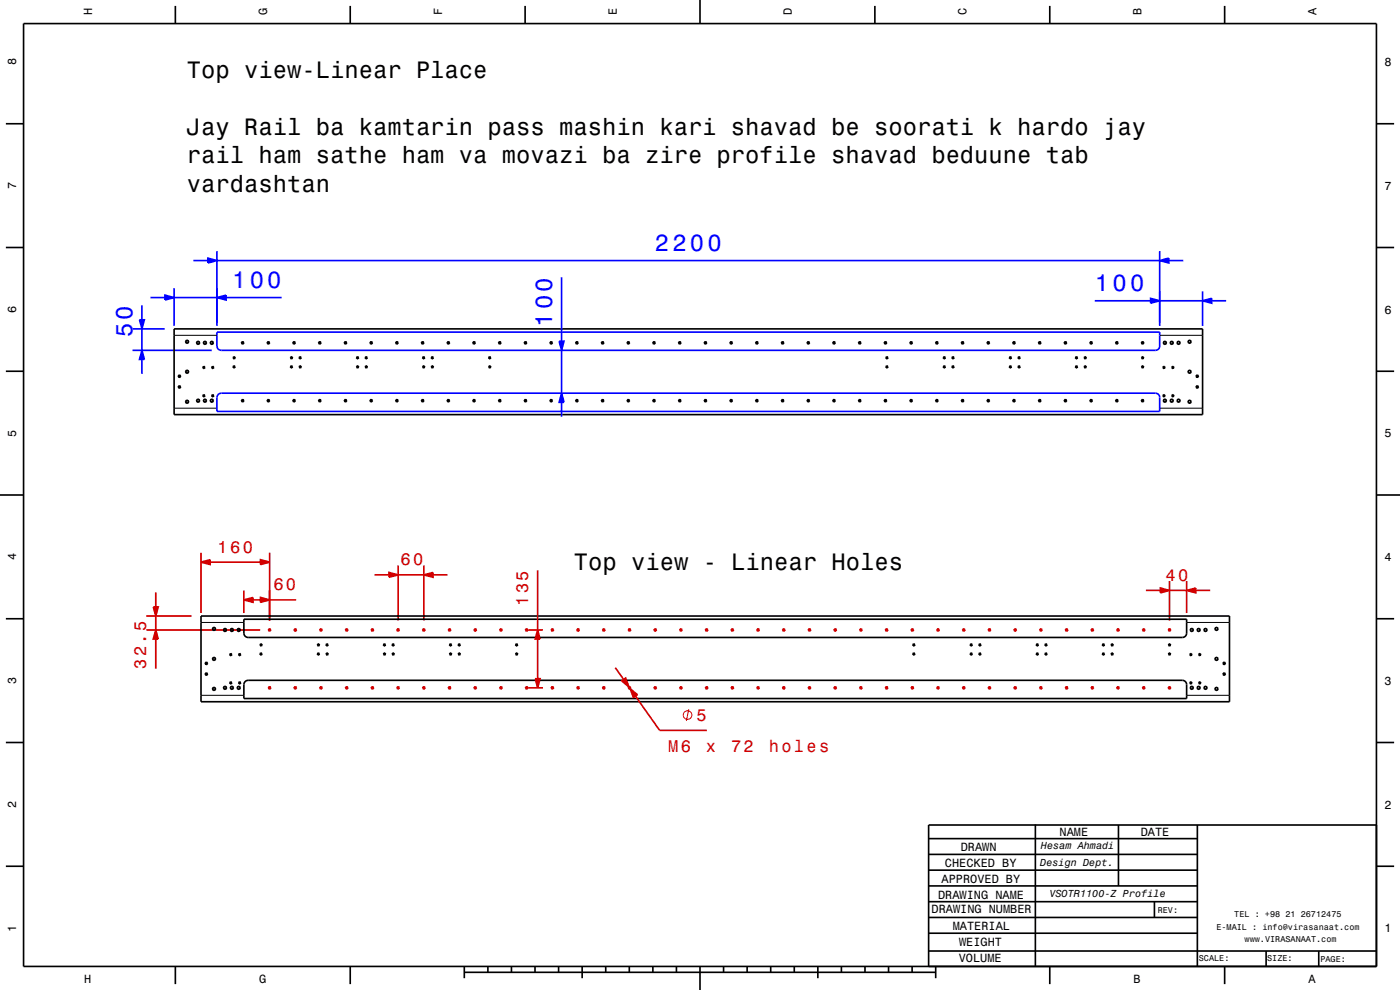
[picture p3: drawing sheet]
<svg xmlns="http://www.w3.org/2000/svg" width="297mm" height="210mm" viewBox="0 0 297 210" stroke-linecap="round" stroke-linejoin="round" font-family="sans-serif">
<path d="M46 53.3v15.8M246 53.3v15.8M28.1 74.3h16.8M28.1 69.8h6.8M36.9 61.1v8M46 70.4h200v3l-.2 .6-.7 .3h-198.2l-.6-.2-.2-.5zM255.1 61.8v7.3M46.3 83.7l.6-.3h198.2l.6 .2 .3 .5v3.2h-200v-3z" fill="none" stroke="#00f" stroke-width=".35"/>
<g fill="none" stroke="#d20000" stroke-width=".35">
<path d="M42.6 117.2v12.8M57.2 117.2v14.4M84.5 119.9v11.7M89.9 119.9v11.7M31 133.6h24.2M31 130.7h9.6M51.7 125.3v4.7M57.1 133.4l.3 .2-.1 .2h-.3zM62.5 133.4l.4 .2-.2 .2h-.2zM68 133.4l.3 .2-.1 .2h-.2zM73.5 133.4l.3 .2-.2 .2h-.2l-.1-.2zM78.9 133.4l.3 .2-.1 .2h-.2l-.1-.2z"/>
<path d="M84.4 133.4l.3 .2-.2 .2h-.2l-.1-.2zM89.8 133.4l.3 .2-.1 .2h-.2zM95.3 133.4l.3 .2-.2 .2h-.2zM100.7 133.4l.4 .2-.2 .2h-.2zM106.2 133.4l.3 .2-.1 .2h-.3v-.2zM111.6 133.4l.4 .2-.2 .2h-.2l-.1-.2zM112.1 133.6h3.1M117.1 133.4l.3 .2-.1 .2h-.3zM122.5 133.4l.4 .2-.2 .2h-.2zM128 133.4l.3 .2-.1 .2h-.2zM133.5 133.4l.3 .2-.2 .2h-.2zM138.9 133.4l.3 .2-.1 .2h-.2l-.1-.2z"/>
<path d="M144.4 133.4l.3 .2-.2 .2h-.2l-.1-.2zM149.8 133.4l.3 .2-.1 .2h-.2zM155.3 133.4l.3 .2-.2 .2h-.2zM160.7 133.4l.4 .2-.2 .2h-.2zM166.2 133.4l.3 .2-.1 .2h-.3zM171.6 133.4l.4 .2-.2 .2h-.2l-.1-.2zM177.1 133.4l.3 .2-.1 .2h-.3v-.2zM182.5 133.4l.4 .2-.2 .2h-.2zM188 133.4l.3 .2-.1 .2h-.2zM193.5 133.4l.3 .2-.2 .2h-.2zM198.9 133.4l.3 .2-.1 .2h-.2l-.1-.2zM204.4 133.4l.3 .2-.2 .2h-.2l-.1-.2z"/>
<path d="M209.8 133.4l.3 .2-.1 .2h-.2l-.1-.2zM215.3 133.4l.3 .2-.2 .2h-.2zM220.7 133.4l.4 .2-.2 .2h-.2zM226.2 133.4l.3 .2-.1 .2h-.3zM231.6 133.4l.4 .2-.2 .2h-.2l-.1-.2zM237.1 133.4l.3 .2-.1 .2h-.3v-.2zM242.5 133.4l.4 .2-.2 .2h-.2l-.1-.2zM248 133.4l.2 .1v.3l-.3-.2zM248.1 123.2v8.4M251.7 123.2v6.8M57.1 145.7h.2l.1 .2-.1 .2h-.3zM62.5 145.7h.3l.1 .2-.2 .2h-.2z"/>
<path d="M68 145.7h.2l.1 .2-.1 .2h-.2zM73.5 145.7h.2l.1 .2-.2 .2h-.2l-.1-.2zM78.9 145.7h.2l.1 .2-.1 .2h-.2l-.1-.2zM84.4 145.7h.2l.1 .2-.2 .2h-.2l-.1-.2zM89.8 145.7h.2l.1 .2-.1 .2h-.2zM95.3 145.7h.2l.1 .2-.2 .2h-.2zM100.7 145.7h.2l.2 .2-.2 .2h-.2zM106.2 145.7h.2l.1 .2-.1 .2h-.3v-.2zM111.6 145.7h.3l.1 .2-.2 .2h-.2l-.1-.2zM112.1 145.9h3.1M117.1 145.7h.2l.1 .2-.1 .2h-.3zM122.5 145.7h.3l.1 .2-.2 .2h-.2z"/>
<path d="M128 145.7h.2l.1 .2-.1 .2h-.2zM133.5 145.7h.2l.1 .2-.2 .2h-.2zM138.9 145.7h.2l.1 .2-.1 .2h-.2l-.1-.2zM144.4 145.7h.2l.1 .2-.2 .2h-.2l-.1-.2zM149.8 145.7h.2l.1 .2-.1 .2h-.2zM155.3 145.7h.2l.1 .2-.2 .2h-.2zM160.7 145.7h.2l.2 .2-.2 .2h-.2zM166.2 145.7h.2l.1 .2-.1 .2h-.3zM171.6 145.7h.3l.1 .2-.2 .2h-.2l-.1-.2zM177.1 145.7h.2l.1 .2-.1 .2h-.3v-.2zM182.5 145.7h.3l.1 .2-.2 .2h-.2zM188 145.7h.2l.1 .2-.1 .2h-.2z"/>
<path d="M193.5 145.7h.2l.1 .2-.2 .2h-.2zM198.9 145.7h.2l.1 .2-.1 .2h-.2l-.1-.2zM204.4 145.7h.2l.1 .2-.2 .2h-.2l-.1-.2zM209.8 145.7h.2l.1 .2-.1 .2h-.2l-.1-.2zM215.3 145.7h.2l.1 .2-.2 .2h-.2zM220.7 145.7h.2l.2 .2-.2 .2h-.2zM226.2 145.7h.2l.1 .2-.1 .2h-.3zM231.6 145.7h.3l.1 .2-.2 .2h-.2l-.1-.2zM237.1 145.7h.2l.1 .2-.1 .2h-.3v-.2zM242.5 145.7h.3l.1 .2-.2 .2h-.2l-.1-.2zM248 145.7h.2l.1 .2-.1 .2h-.2z"/>
</g>
<g fill="none" stroke="#000" stroke-width=".35">
<path d="M5 5h287v200h-287zM37.2 1.3v3.7M74.3 1.3v3.7M111.4 1.3v3.7M148.5 0v5M185.6 1.3v3.7M222.7 1.3v3.7M259.8 1.3v3.7M1.2 26.3h3.8M292 26.3h3.8M1.2 52.5h3.8M292 52.5h3.8"/>
<path d="M1.2 78.8h3.8M36.9 69.8h218.2v18.1h-218.2zM38 79.6h.2l.1 .2-.2 .2h-.2zM43.1 77.8h.2l.1 .2-.2 .1-.1-.1zM45 77.8h.2l.1 .2-.2 .1-.1-.1zM49.5 75.8l.2-.1 .1 .1v.2l-.2 .1zM49.5 77.7l.2-.1 .1 .3-.2 .1-.1-.1zM51.4 72.5h.2l.1 .2-.1 .2h-.3zM56.8 72.5h.3l.1 .2-.2 .2h-.2l-.1-.2zM61.7 75.8l.1-.1 .2 .1v.2l-.2 .1zM61.7 77.7l.2-.1 .1 .3-.2 .1-.1-.1zM62.3 72.5h.2l.1 .2-.1 .2h-.3v-.2z"/>
<path d="M63.5 77.7l.2-.1 .2 .2-.1 .2h-.2zM63.5 75.8l.3-.1v.3l-.1 .1-.2-.1zM67.7 72.5h.3l.1 .2-.2 .2h-.2l-.1-.2zM73.2 72.5h.2l.1 .2-.1 .2h-.2zM75.7 77.7l.2-.1 .1 .2v.2h-.2zM75.7 75.8l.2-.1 .1 .3-.2 .1-.1-.1zM77.5 77.7l.2-.1 .2 .2-.1 .2h-.2zM77.6 75.8l.2-.1 .1 .3-.2 .1-.2-.1zM78.7 72.5h.2l.1 .2-.2 .2h-.2zM84.1 72.5h.2l.1 .2-.1 .2h-.2zM89.6 72.5h.2l.1 .2-.2 .2h-.2l-.1-.2zM89.7 77.7l.2-.1 .2 .2-.1 .2h-.2z"/>
<path d="M89.7 75.8l.2-.1 .1 .3-.1 .1-.2-.1zM91.5 77.7l.2-.1 .2 .2-.1 .2h-.2zM91.6 75.8l.2-.1 .1 .3-.2 .1-.2-.1zM95 72.5h.2l.1 .2-.1 .2h-.2l-.1-.2zM100.5 72.5h.2l.1 .2-.2 .2h-.2zM103.7 77.7l.2-.1 .2 .2-.1 .2h-.2zM103.8 75.8l.2-.1 .1 .3-.2 .1-.2-.1zM105.9 72.5h.2l.2 .2-.2 .2h-.2zM111.4 72.5h.2l.1 .2-.1 .2h-.3zM116.8 72.5h.3l.1 .2-.2 .2h-.2zM122.3 72.5h.2l.1 .2-.1 .2h-.3v-.2zM127.7 72.5h.3l.1 .2-.2 .2h-.2l-.1-.2z"/>
<path d="M133.2 72.5h.2l.1 .2-.1 .2h-.2zM138.7 72.5h.2l.1 .2-.2 .2h-.2zM144.1 72.5h.2l.1 .2-.1 .2h-.2zM149.6 72.5h.2l.1 .2-.2 .2h-.2zM155 72.5h.2l.1 .2-.1 .2h-.2l-.1-.2zM160.5 72.5h.2l.1 .2-.2 .2h-.2l-.1-.2zM165.9 72.5h.2l.2 .2-.2 .2h-.2zM171.4 72.5h.2l.1 .2-.1 .2h-.3zM176.8 72.5h.3l.1 .2-.2 .2h-.2zM182.3 72.5h.2l.1 .2-.1 .2h-.3v-.2zM187.7 72.5h.3l.1 .2-.2 .2h-.2l-.1-.2zM188 75.8l.2-.1 .1 .3-.2 .1-.1-.1z"/>
<path d="M188 77.7l.2-.1 .1 .3-.2 .1-.1-.1zM193.2 72.5h.2l.1 .2-.1 .2h-.2l-.1-.2zM198.7 72.5h.2l.1 .2-.2 .2h-.2zM200.2 75.8l.2-.1 .1 .3-.2 .1-.1-.1zM200.2 77.7l.2-.1 .1 .3-.2 .1-.1-.1zM202 75.8l.3-.1v.3l-.1 .1-.2-.1zM202 77.7l.3-.1v.3l-.1 .1-.2-.1zM204.1 72.5h.2l.1 .2-.1 .2h-.2zM209.6 72.5h.2l.1 .2-.2 .2h-.2zM214.2 75.8l.2-.1 .1 .3-.2 .1-.1-.1zM214.2 77.7l.2-.1 .1 .3-.2 .1-.1-.1zM215 72.5h.2l.1 .2-.1 .2h-.2l-.1-.2z"/>
<path d="M216.1 75.8l.2-.1 .1 .3-.2 .1-.2-.1zM216.1 77.7l.2-.1 .1 .3-.2 .1-.2-.1zM220.5 72.5h.2l.1 .2-.2 .2h-.2l-.1-.2zM225.9 72.5h.2l.2 .2-.2 .2h-.2l-.1-.2zM228.2 75.8l.2-.1 .1 .3-.1 .1-.2-.1zM228.2 77.7l.2-.1 .1 .3-.1 .1-.2-.1zM230 75.8l.2-.1 .2 .1-.1 .2-.2 .1zM230 77.7l.2-.1 .2 .2-.1 .2h-.2zM231.4 72.5h.2l.1 .2-.1 .2h-.3zM236.8 72.5h.3l.1 .2-.2 .2h-.2zM242.2 75.8l.2-.1 .2 .1-.1 .2-.2 .1zM242.2 77.7l.2-.1 .2 .2-.1 .2h-.2z"/>
<path d="M242.3 72.5h.2l.1 .2-.1 .2-.3-.2zM246.7 77.9l.2-.1 .2 .1-.1 .2h-.2zM248.6 77.9l.2-.1 .2 .1-.1 .2h-.2zM253.9 79.6h.2v.4l-.3-.2zM292 78.8h3.8M38 81.9l.3 .2-.2 .2h-.2zM43.1 83.8h.2l.1 .2-.2 .1-.1-.1zM45 83.8h.2l.1 .2-.2 .1-.1-.1zM51.4 84.8h.2l.1 .2-.1 .2-.3-.2zM56.8 84.8h.3l.1 .2-.2 .2-.3-.2zM62.3 84.8h.2l.1 .2-.1 .2-.3-.2zM67.7 84.8h.3l.1 .2-.2 .2-.3-.2z"/>
<path d="M73.2 84.8h.2l.1 .2-.1 .2-.3-.2zM78.7 84.8h.2l.1 .2-.2 .2-.3-.2zM84.1 84.8h.2l.1 .2-.1 .2-.3-.2zM89.6 84.8h.2l.1 .2-.2 .2-.3-.2zM95 84.8h.2l.1 .2-.1 .2-.3-.2zM100.5 84.8h.2l.1 .2-.2 .2h-.2zM105.9 84.8h.2l.2 .2-.2 .2-.3-.2zM111.4 84.8h.2l.1 .2-.1 .2-.3-.2zM116.8 84.8h.3l.1 .2-.2 .2-.3-.2zM122.3 84.8h.2l.1 .2-.1 .2-.3-.2zM127.7 84.8h.3l.1 .2-.2 .2-.3-.2zM133.2 84.8h.2l.1 .2-.1 .2h-.2z"/>
<path d="M138.7 84.8h.2l.1 .2-.2 .2-.3-.2zM144.1 84.8h.2l.1 .2-.1 .2-.3-.2zM149.6 84.8h.2l.1 .2-.2 .2-.3-.2zM155 84.8h.2l.1 .2-.1 .2-.3-.2zM160.5 84.8h.2l.1 .2-.2 .2-.3-.2zM165.9 84.8h.2l.2 .2-.2 .2h-.2zM171.4 84.8h.2l.1 .2-.1 .2-.3-.2zM176.8 84.8h.3l.1 .2-.2 .2-.3-.2zM182.3 84.8l.3 .2-.1 .2-.3-.2zM187.7 84.8h.3l.1 .2-.2 .2-.3-.2zM193.2 84.8h.2l.1 .2-.1 .2-.3-.2zM198.7 84.8h.2l.1 .2-.2 .2-.3-.2z"/>
<path d="M204.1 84.8h.2l.1 .2-.1 .2-.3-.2zM209.6 84.8h.2l.1 .2-.2 .2-.3-.2zM215 84.8h.2l.1 .2-.1 .2-.3-.2zM220.5 84.8h.2l.1 .2-.2 .2-.3-.2zM225.9 84.8h.2l.2 .2-.2 .2-.3-.2zM231.4 84.8h.2l.1 .2-.1 .2-.3-.2zM236.8 84.8h.3l.1 .2-.2 .2-.3-.2zM242.3 84.8h.2l.1 .2-.1 .2-.3-.2zM246.7 83.9l.2-.1 .2 .1-.1 .2h-.2zM248.6 83.9l.2-.1 .2 .1-.1 .2h-.2zM253.9 81.9h.2v.4h-.2l-.1-.2zM0 105h5"/>
<path d="M292 105h5M1.2 131.3h3.8M42.6 130.7h218.2v18.2h-218.2zM48.8 138.7h.2l.1 .2-.2 .1-.1-.1zM50.7 138.7h.2l.1 .2-.2 .1-.1-.1zM51.7 131.4h200v2.9l-.2 .6-.7 .3h-198.2l-.6-.2-.2-.4zM55.2 136.7l.2-.1 .2 .1-.1 .2-.2 .1zM55.2 138.6h.2l.1 .2-.1 .1-.2-.1zM67.4 136.7l.2-.1 .1 .1v.2l-.2 .1zM67.4 138.6h.2l.1 .2-.2 .1-.1-.1zM69.2 138.6l.2-.1 .2 .2-.1 .2h-.2zM69.3 136.7l.2-.1 .1 .3-.2 .1-.2-.1z"/>
<path d="M81.4 138.6l.2-.1 .1 .2v.2h-.2zM81.4 136.7l.2-.1 .1 .3-.2 .1-.1-.1zM83.2 138.6l.2-.1 .2 .2-.1 .2h-.2zM83.3 136.7l.2-.1 .1 .3-.2 .1-.2-.1zM95.4 138.6l.2-.1 .2 .2-.1 .2h-.2zM95.5 136.7l.2-.1 .1 .3-.2 .1-.2-.1zM97.3 138.6l.1-.1 .2 .2v.2h-.3zM97.3 136.7l.2-.1 .1 .3-.2 .1-.2-.1zM109.4 138.6l.2-.1 .2 .2-.1 .2h-.2zM109.5 136.7l.2-.1 .1 .3-.2 .1-.2-.1zM193.7 136.7l.3-.1v.3l-.1 .1-.2-.1zM193.7 138.6h.3v.2l-.1 .1-.2-.1z"/>
<path d="M205.9 136.7l.2-.1 .1 .3-.2 .1-.1-.1zM205.9 138.6h.2l.1 .2-.2 .1-.1-.1zM207.8 136.7l.2-.1 .1 .3-.2 .1-.2-.1zM207.8 138.6h.2l.1 .2-.2 .1-.2-.1zM219.9 136.7l.2-.1 .1 .3-.2 .1-.1-.1zM219.9 138.6h.2l.1 .2-.2 .1-.1-.1zM221.8 136.7l.2-.1 .1 .3-.2 .1-.2-.1zM221.8 138.6h.2l.1 .2-.2 .1-.2-.1zM234 136.7l.2-.1 .1 .3-.2 .1-.2-.1zM234 138.6h.2l.1 .2-.2 .1-.2-.1zM235.8 136.7l.1-.1 .2 .1v.2l-.3 .1zM235.8 138.6l.1-.1 .2 .2v.2h-.3z"/>
<path d="M247.9 136.7l.2-.1 .2 .1-.1 .2-.2 .1zM247.9 138.6l.2-.1 .2 .2-.1 .2h-.2zM252.5 138.8l.1-.1 .2 .1v.2h-.3zM254.3 138.8l.2-.1 .2 .1-.1 .2h-.2zM292 131.3h3.8M1.2 157.5h3.8M43.7 142.8l.3 .2-.1 .2h-.3zM43.7 140.5l.3 .2-.1 .2h-.3zM48.8 144.7h.2l.1 .2-.2 .1-.1-.1zM50.7 144.7h.2l.1 .2-.2 .1-.1-.1zM52 144.6l.6-.3h198.2l.6 .3 .3 .4v3.2h-200v-3zM252.5 144.8l.1-.1 .2 .1v.2h-.3z"/>
<path d="M254.3 144.8l.2-.1 .2 .1-.1 .2h-.2zM259.6 142.8l.3 .2-.1 .2h-.2l-.1-.2zM259.6 140.5h.2v.4l-.3-.2zM292 157.5h3.8M197 177.9h57M219.6 174.9v30M237.3 175v12.9M254 175v30M292 175h-95v30M1.2 183.8h3.8M197 181.2h57M197 184.6h57"/>
<path d="M197 187.9h57M197 191.3h57M197 194.6h57M197 198h57M244.9 191.3v3.3M292 183.8h3.8M37.2 205v3.8M74.3 205v3.8M98.5 206.3h100M98.5 205v2.5M103.5 205v1.3M108.5 205v1.3"/>
<path d="M113.5 205v1.3M118.5 205v1.3M123.5 205v2.5M128.5 205v1.3M133.5 205v1.3M138.5 205v1.3M143.5 205v1.3M148.5 205v5M153.5 205v1.3M158.5 205v1.3M163.5 205v1.3M168.5 205v1.3"/>
<path d="M173.5 205v2.5M178.5 205v1.3M183.5 205v1.3M188.5 205v1.3M193.5 205v1.3M197 201.7h95M198.5 205v2.5M222.7 205v3.8M259.8 205v3.8M268.6 201.7v3.3M279.8 201.8v3.2"/>
<circle cx="39.7" cy="72.5" r=".31"/>
<circle cx="39.7" cy="78.9" r=".31"/>
<circle cx="42" cy="72.7" r=".31"/>
<circle cx="43.5" cy="72.7" r=".31"/>
<circle cx="44.9" cy="72.7" r=".31"/>
<circle cx="247.1" cy="72.7" r=".31"/>
<circle cx="248.6" cy="72.7" r=".31"/>
<circle cx="250" cy="72.7" r=".31"/>
<circle cx="252.4" cy="72.5" r=".31"/>
<circle cx="252.4" cy="78.9" r=".31"/>
<circle cx="39.7" cy="85.2" r=".31"/>
<circle cx="42" cy="85" r=".31"/>
<circle cx="43.5" cy="85" r=".31"/>
<circle cx="44.9" cy="85" r=".31"/>
<circle cx="247.1" cy="85" r=".31"/>
<circle cx="248.6" cy="85" r=".31"/>
<circle cx="250" cy="85" r=".31"/>
<circle cx="252.4" cy="85.2" r=".31"/>
<circle cx="45.4" cy="139.8" r=".31"/>
<circle cx="45.4" cy="133.4" r=".31"/>
<circle cx="47.7" cy="133.6" r=".31"/>
<circle cx="49.2" cy="133.6" r=".31"/>
<circle cx="50.6" cy="133.6" r=".31"/>
<circle cx="252.8" cy="133.6" r=".31"/>
<circle cx="254.3" cy="133.6" r=".31"/>
<circle cx="255.7" cy="133.6" r=".31"/>
<circle cx="258.1" cy="139.8" r=".31"/>
<circle cx="258.1" cy="133.4" r=".31"/>
<circle cx="45.4" cy="146.1" r=".31"/>
<circle cx="47.7" cy="145.9" r=".31"/>
<circle cx="49.2" cy="145.9" r=".31"/>
<circle cx="50.6" cy="145.9" r=".31"/>
<circle cx="252.8" cy="145.9" r=".31"/>
<circle cx="254.3" cy="145.9" r=".31"/>
<circle cx="255.7" cy="145.9" r=".31"/>
<circle cx="258.1" cy="146.1" r=".31"/>
</g>
<path d="M36.9 71.1h9.1M246 71.1h9.1M36.9 86.6h9.1M246 86.6h9.1M42.6 132h9.1M251.7 132h9.1M42.6 147.5h9.1M251.7 147.5h9.1" fill="none" stroke="#000" stroke-width=".21"/>
<g fill="#00f">
<path d="M46 63.1l2-.5v1z" fill-rule="evenodd"/>
<path d="M35 62.6l1.9 .5-1.9 .5z" fill-rule="evenodd"/>
</g>
<path d="M31.9 63.1h3.1M35 62.6l1.9 .5-1.9 .5zM36.9 63.1h9.1M46 63.1l2-.5v1zM48 63.1h11.7" fill="none" stroke="#00f" stroke-width=".35"/>
<g fill="#00f">
<path d="M30.1 74.3l.5 1.9h-1z" fill-rule="evenodd"/>
<path d="M29.6 67.8h1l-.5 2z" fill-rule="evenodd"/>
</g>
<path d="M29.6 67.8h1l-.5 2zM30.1 74.3l.5 1.9h-1zM30.1 64.8v3M30.1 69.8v4.5M30.1 76.2v3.1" fill="none" stroke="#00f" stroke-width=".35"/>
<g fill="#00f">
<path d="M44.1 54.8l1.9 .5-1.9 .5z" fill-rule="evenodd"/>
<path d="M246 55.3l2-.5v1z" fill-rule="evenodd"/>
</g>
<path d="M41 55.3h3.1M44.1 54.8l1.9 .5-1.9 .5zM46 55.3h200M246 55.3l2-.5v1zM248 55.3h3" fill="none" stroke="#00f" stroke-width=".35"/>
<g fill="#00f">
<path d="M244.1 63.3l1.9 .5-1.9 .5z" fill-rule="evenodd"/>
<path d="M255.1 63.8l1.9-.5v1z" fill-rule="evenodd"/>
</g>
<path d="M232.3 63.8h11.8M244.1 63.3l1.9 .5-1.9 .5zM246 63.8h9.1M255.1 63.8l1.9-.5v1zM257 63.8h3.1" fill="none" stroke="#00f" stroke-width=".35"/>
<g fill="#00f">
<path d="M118.6 72.4h1.1l-.6 1.9z" fill-rule="evenodd"/>
<path d="M119.1 83.4l.6 1.9h-1.1z" fill-rule="evenodd"/>
</g>
<path d="M119.1 58.8v13.6M118.6 72.4h1.1l-.6 1.9zM119.1 74.3v9.1M119.1 83.4l.6 1.9h-1.1zM119.1 85.3v3.1" fill="none" stroke="#00f" stroke-width=".35"/>
<g fill="#d20000">
<path d="M246.2 124.7l1.9 .5-1.9 .6z" fill-rule="evenodd"/>
<path d="M251.7 125.2l2-.5v1.1z" fill-rule="evenodd"/>
</g>
<path d="M243.1 125.2h3.1M246.2 124.7l1.9 .5-1.9 .6zM248.1 125.2h3.6M251.7 125.2l2-.5v1.1zM253.7 125.2h3" fill="none" stroke="#d20000" stroke-width=".35"/>
<g fill="#d20000">
<path d="M55.3 126.7l1.9 .6-1.9 .5z" fill-rule="evenodd"/>
<path d="M51.7 127.3l2-.6v1.1z" fill-rule="evenodd"/>
</g>
<path d="M51.7 127.3l2-.6v1.1zM53.7 127.3h1.6M55.3 126.7l1.9 .6-1.9 .5zM57.2 127.3h5.6" fill="none" stroke="#d20000" stroke-width=".35"/>
<g fill="#d20000">
<path d="M55.3 118.7l1.9 .5-1.9 .6z" fill-rule="evenodd"/>
<path d="M42.6 119.2l2-.5v1.1z" fill-rule="evenodd"/>
</g>
<path d="M42.6 119.2l2-.5v1.1zM44.6 119.2h10.7M55.3 118.7l1.9 .5-1.9 .6z" fill="none" stroke="#d20000" stroke-width=".35"/>
<g fill="#d20000">
<path d="M33 133.6l.6 2h-1.1z" fill-rule="evenodd"/>
<path d="M32.5 128.7h1.1l-.6 2z" fill-rule="evenodd"/>
</g>
<path d="M32.5 128.7h1.1l-.6 2zM33 133.6l.6 2h-1.1zM33 125.7v3M33 130.7v2.9M33 135.6v6.3" fill="none" stroke="#d20000" stroke-width=".35"/>
<g fill="#d20000">
<path d="M82.5 121.4l2 .5-2 .6z" fill-rule="evenodd"/>
<path d="M89.9 121.9l1.9-.5v1.1z" fill-rule="evenodd"/>
</g>
<path d="M79.5 121.9h3M82.5 121.4l2 .5-2 .6zM84.5 121.9h5.4M89.9 121.9l1.9-.5v1.1zM91.8 121.9h3.1" fill="none" stroke="#d20000" stroke-width=".35"/>
<g fill="#d20000">
<path d="M131.9 144.4l.8-.6 .7 1.9z" fill-rule="evenodd"/>
<path d="M133.7 146.1l1.5 1.3-.8 .6z" fill-rule="evenodd"/>
</g>
<g fill="none" stroke="#d20000" stroke-width=".21">
<path d="M146.1 150.4l-.5 2.5"/>
<circle cx="145.9" cy="151.7" r=".91"/>
</g>
<path d="M130.5 141.6l1.8 2.5M131.9 144.4l.8-.6 .7 1.9zM133.4 145.7l.3 .4M133.7 146.1l1.5 1.3-.8 .6zM134.8 147.7l5.1 7.2h10" fill="none" stroke="#d20000" stroke-width=".35"/>
<g fill="#d20000">
<path d="M114.1 133.6l.5 2h-1.1z" fill-rule="evenodd"/>
<path d="M113.5 144h1.1l-.5 1.9z" fill-rule="evenodd"/>
</g>
<path d="M114.1 133.6l.5 2h-1.1zM114.1 121v12.6M114.1 135.6v8.4M113.5 144h1.1l-.5 1.9z" fill="none" stroke="#d20000" stroke-width=".35"/>
<g font-size="5">
<text x="39.7" y="16.4">Top view-Linear Place</text>
<text x="39.7" y="28.5">Jay Rail ba kamtarin pass mashin kari shavad be soorati k hardo jay</text>
<text x="39.7" y="34.6">rail ham sathe ham va movazi ba zire profile shavad beduune tab</text>
<text x="39.7" y="40.6">vardashtan</text>
<text x="121.7" y="121">Top view - Linear Holes</text>
</g>
<g font-size="5" fill="#00f">
<text x="138.9" y="53.3">2200</text>
<text x="49.2" y="61.1">100</text>
<text x="232.3" y="61.8">100</text>
<text x="28.1" y="71.6" transform="rotate(-90 28.1 71.6)">50</text>
<text x="117.1" y="69.3" transform="rotate(-90 117.1 69.3)">100</text>
</g>
<g font-size="3.6" fill="#d20000">
<text x="46.2" y="117.2">160</text>
<text x="85" y="119.9">60</text>
<text x="58" y="125.3">60</text>
<text x="247.3" y="123.2">40</text>
<text x="112.1" y="128.5" transform="rotate(-90 112.1 128.5)">135</text>
<text x="31" y="141.9" transform="rotate(-90 31 141.9)">32.5</text>
<text x="147.8" y="152.9">5</text>
<text x="141.7" y="159.6">M6</text>
<text x="149.7" y="159.6">x</text>
<text x="155.1" y="159.6">72</text>
<text x="163.1" y="159.6">holes</text>
</g>
<g font-size="2.5">
<text x="19.6" y="3.3" transform="rotate(-90 19.6 3.3)">H</text>
<text x="56.7" y="3.3" transform="rotate(-90 56.7 3.3)">G</text>
<text x="93.8" y="3.3" transform="rotate(-90 93.8 3.3)">F</text>
<text x="130.9" y="3.3" transform="rotate(-90 130.9 3.3)">E</text>
<text x="168" y="3.3" transform="rotate(-90 168 3.3)">D</text>
<text x="205.1" y="3.3" transform="rotate(-90 205.1 3.3)">C</text>
<text x="242.2" y="3.3" transform="rotate(-90 242.2 3.3)">B</text>
<text x="279.3" y="3.3" transform="rotate(-90 279.3 3.3)">A</text>
<text x="3.4" y="13.9" transform="rotate(-90 3.4 13.9)">8</text>
<text x="293.7" y="14">8</text>
<text x="3.4" y="40.1" transform="rotate(-90 3.4 40.1)">7</text>
<text x="293.7" y="40.3">7</text>
<text x="3.4" y="66.4" transform="rotate(-90 3.4 66.4)">6</text>
<text x="293.7" y="66.5">6</text>
<text x="3.4" y="92.6" transform="rotate(-90 3.4 92.6)">5</text>
<text x="293.7" y="92.8">5</text>
<text x="3.4" y="118.9" transform="rotate(-90 3.4 118.9)">4</text>
<text x="293.7" y="119">4</text>
<text x="3.4" y="145.1" transform="rotate(-90 3.4 145.1)">3</text>
<text x="293.7" y="145.3">3</text>
<text x="3.4" y="171.4" transform="rotate(-90 3.4 171.4)">2</text>
<text x="293.7" y="171.5">2</text>
<text x="224.8" y="177.3">NAME</text>
<text x="242" y="177.3">DATE</text>
<text x="200.5" y="183.9">CHECKED BY</text>
<text x="203.8" y="180.5">DRAWN</text>
<text x="199" y="190.6">DRAWING NAME</text>
<text x="199.7" y="187.2">APPROVED BY</text>
<text x="3.4" y="197.6" transform="rotate(-90 3.4 197.6)">1</text>
<text x="197.6" y="193.8">DRAWING NUMBER</text>
<text x="202.1" y="197.2">MATERIAL</text>
<text x="293.7" y="197.8">1</text>
<text x="203.5" y="200.6">WEIGHT</text>
<text x="17.9" y="208.4">H</text>
<text x="55" y="208.4">G</text>
<text x="203.4" y="204.1">VOLUME</text>
<text x="240.5" y="208.4">B</text>
<text x="277.6" y="208.4">A</text>
</g>
<g font-size="2.2">
<text x="220.7" y="183.6">Design Dept.</text>
<text x="220.8" y="180.2">Hesam Ahmadi</text>
<text x="222.6" y="190.4">VSOTR1100-Z Profile</text>
</g>
<g font-size="1.8">
<text x="245.6" y="193.6">REV:</text>
<text x="258" y="197.2">E-MAIL : info@virasanaat.com</text>
<text x="261.8" y="194.6">TEL : +98 21 26712475</text>
<text x="254.3" y="203.9">SCALE:</text>
<text x="264" y="199.9">www.VIRASANAAT.com</text>
<text x="268.8" y="203.9">SIZE:</text>
<text x="280.1" y="204">PAGE:</text>
</g>
</svg>
